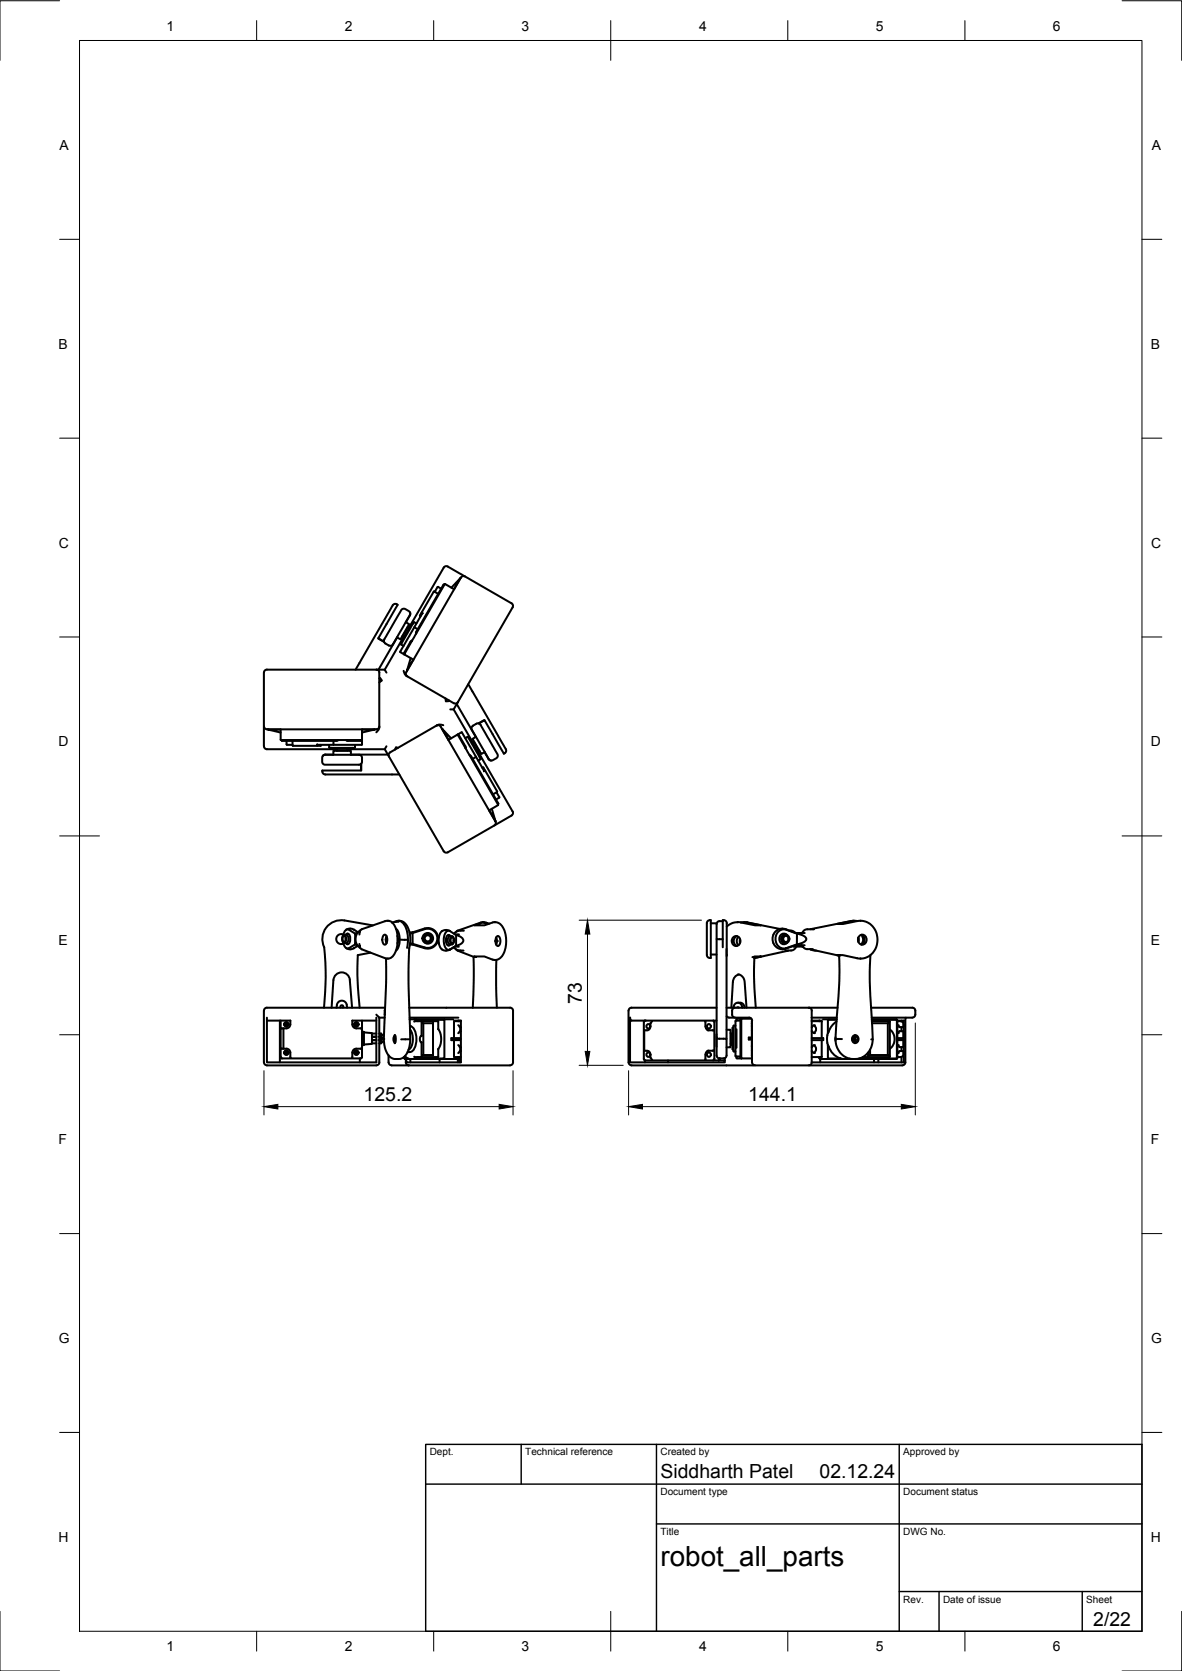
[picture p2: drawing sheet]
<svg xmlns="http://www.w3.org/2000/svg" width="297mm" height="420mm" viewBox="0 0 297 420" stroke-linecap="round" stroke-linejoin="round" font-family="sans-serif">
<!-- layer: Visible -->
<g fill="none" stroke="#000" stroke-width=".51">
<path d="M99.7 152l.2 .1-4.9 8.4 1.5 .9M99.7 151.9a1.4 1.4 0 0 0-1.5 1.2l-8.8 15.3M101.2 160l.3 .2M102 156.4l.8 .6-2 3.4-.2 .4-.8-.5M102.4 157.7l-1.4 2.3M102.4 157.8l.4 .2M103 154a1.85 1.85 0 0 1-.5 1.7l-.5 .8M103.6 156.8l-2.7 4.6 .1 .2M103.6 156.8h.2M104.1 157.7l.9 .5M104.6 156.8l-.7-.3-3.1 5.4M106 154l.1 .2"/>
<path d="M106.1 154.2l-5.5 9.8M106.3 154.2h-.2M110.1 147.6l.8 .4M110.1 147.6l-.9 1.1M110.1 149.3l-1.1-.5-3.5 5.9 .2 .3M111.6 147l-7 11.8v.4M111.6 147h.1M113.4 147.8l2.3-2.4-1.6 2.7M114.1 148.2l-2.4-1.3-10.1 17.5M115.8 145.3l-.1 .1M115.8 145.2l-13.7 23.8M116.9 144.9a.75 .75 0 0 0-1.1 .3"/>
<path d="M128.8 152.7l-14.8 25.7h-.8M128.8 152.7a.74 .74 0 0 0-.3-1l-16-9.3a.75 .75 0 0 0-1 .3l-8.8 15.3M94.6 168.4h-27.5a.79 .79 0 0 0-.8 .7v18.5a.75 .75 0 0 0 .8 .8h17.6M94.6 168.4h2.1l.4 .7M94.6 168.4a.72 .72 0 0 1 .7 .7v13.5a1.65 1.65 0 0 1-.7 1.5M95.1 160.5l1.4 .8M95.3 170.6l.2-.1 .5 .6-.7 .5M96.8 161.8l.9 .5a1.33 1.33 0 0 0 1.6-1.2l3.7-6.4a.76 .76 0 0 0-.3-1.1l-.8-.5a1.02 1.02 0 0 0-1.4 .9l-3.4 5.9a1.36 1.36 0 0 0-.2 1.9M99.8 160.3l-4.7 8.1M100.6 164l1 .5M100.8 162l.6 .4M101.4 168.7a1.78 1.78 0 0 0 1 1.4l11.6 6.7"/>
<path d="M101.5 160.1l-4.8 8.3M101.6 164.5l2.3 1.4M101.6 164.1v.2M101.6 164.3h.1M101.6 164.4v.1M101.6 164.4l.1 .2M102.1 169a.75 .75 0 0 0 .3 1.1M102.3 168.6v.1M103.2 165.5l-.9 3.1 1.6-2.7M103.5 161.2l-.4 .2-1.5 2.7M112 175.6v.7h.8v-.2M114 178.4l4.9 8.4"/>
<path d="M114.8 177l4.8 8.3M115.1 176.5a.75 .75 0 0 1-1 .3M117.6 172.1l9 15.4a1.7 1.7 0 0 1 .5 1.7l-.5 .3-4.9-8.5-1.5 .9M66.3 182.6a.79 .79 0 0 0 .8 .8h27.5a.75 .75 0 0 0 .7-.8M67.3 183.4h.1M70.5 183.4l.1 2.7h20.4M70.5 183.4h-3.2l3.2 .8M70.8 186.1v.1M72 186.3v.9M72 187.2l1.5 .2M73.5 186.3v1.1M79.7 187.2l.1 .1"/>
<path d="M79.8 187.3h11.1M79.8 187.3l-.1 .2M80.6 187.3l-.1 .2-7-.1M81.1 190.1l.6-.3h7.5a1.7 1.7 0 0 1 1.7 .4 1.71 1.71 0 0 1-.4 2l-8.6 .1a.79 .79 0 0 1-.9-.8zM82.7 187.3l.1 .7M82.8 188h6.3M83.2 188l.1 .3h5.3l.1-.3M83.8 189.8v-1h4.4v1M83.8 189.7h-1a1.91 1.91 0 0 0-1.7 .4M83.8 186.3v1M84.6 188.8h2.7M84.7 188.3v.4"/>
<path d="M84.9 186.1l-.4 .2-13.7-.1M87.1 186.1l.4 .2h3.1l.1-.2M87.2 188.3v.4M87.2 188.4h9.5M88.2 189.7h9.3M89.2 187.3l-.1 .7M90.7 192.1v1.6M90.8 192v1.7h-9.8a.96 .96 0 0 0 1.4 1h18M91 186l-.1 .1M91 183.4v2.7M91 183.4h3.1l-3.1 .8M91 186.1l-.1 1.2"/>
<path d="M94.2 183.4h.1M97.1 187.6l-.4 .8 1 1.8M97.7 190.2l13.8 23.8a.77 .77 0 0 0 1 .3l16.1-9.3a.75 .75 0 0 0 .2-1M100 188.1l-.5-.2-.2 .6M109.7 182.4l-11.7 6.8a.75 .75 0 0 0-.2 1M109.7 182.4a.74 .74 0 0 1 1 .3l13.8 23.8a.82 .82 0 0 1-.3 1M111.1 183.2v.1M111.4 182.4a1.68 1.68 0 0 0-1.7 0M113.4 185.7l-2.3-2.4 1.6 2.7M114.9 184.8h.2M115 184.7l-2.3 1.4M115 184.7l10.2 17.6"/>
<path d="M115 184.7l1.1-.5 5.5 9.6M115.2 184.9h-.1M115.2 184.9l1.7 2.7v.5M116.9 185.6l.7-.2 3.2 5.4M117.9 185.6l-.1 .1M118 185.6l2.7 4.6-.1 .2M118.1 190l.3 .2 6.8 11.9M118.9 182.5l.8-.5a1.36 1.36 0 0 1 1.6 1.1l3.7 6.5a.8 .8 0 0 1-.3 1l-.8 .5a1 1 0 0 1-1.4-.8l-3.9-6.8M118.9 182.5a.75 .75 0 0 0-.3 1M119.1 186.6l-.3 .3M119.2 186.5l1.3 2.3M119.6 185.3l-.9 .5 1.4 2.3 .8 1.5 .9-.5"/>
<path d="M119.6 190.3l-.8 .5M120.1 189l8.7 15M120.4 188.8l-.4 .2M120.8 190.8l-.6 .4M121.3 193h-.1M121.4 193l3.5 6M121.6 193.8v.2M121.8 181.1l-1.5 .8M121.8 189.1l.4 .8a1.76 1.76 0 0 0 1.2 1.3M121.8 193.7l-.2 .1M121.8 193.7l.1 .1M123.9 199.7l1-.5 .5 1.4"/>
<path d="M124.9 199v.1M123.6 203.4l.9 3.1-1.6-2.7M125.1 202.5l-2.2 1.3M125.2 202.3v.1M125.2 202.1l-.1 .1M125.4 200.6l-.7 .4M86.2 237a1.34 1.34 0 0 0 1.5 1.4M86.3 235.1h.2a1.28 1.28 0 0 1 0 2 1.32 1.32 0 0 1-.2-2zM86.3 235a1.26 1.26 0 0 0-1.8 1.1 1.26 1.26 0 0 0 1.8 1.2M86.3 235.4l.2-.1a.96 .96 0 0 1 0 1.6l-.4-.5zM86.5 237.1h.5M86.5 235.1h.5"/>
<path d="M86.9 237.1l.4 .3M87 238.4a1.79 1.79 0 0 0 1.9 0M87 233.8a1.94 1.94 0 0 1 2 0M87 235l.2-.2a1.27 1.27 0 0 1 .8 1.8 .7 .7 0 0 1-.8 .8l-.2-.2M87 235.1a1.28 1.28 0 0 1 0 2M87.3 234.8l-.4 .3M87.7 233.8l1.6 1-.1 2.7-1.5 .9M87.8 233.8a.93 .93 0 0 0-1.4 .8l-.2 .6M88.9 238.4h.1M89 233.8h.1M89 233.8l1 .6M89.3 237.5l.5 .1"/>
<path d="M89.5 237.1l-.2 .3M89.9 234.6l-.6 .2 .2 .4M89.9 237.8l-1 .6M90.3 235l.2-.9 .5-.5 6.3-2.1a2.33 2.33 0 0 1 2.2 2.1 7.6 7.6 0 0 1-1 7.1l-.5 .2-1 .1-6.1-2.3-.4-.5M90.3 237.3l.2 .9M90.6 233.9a2.63 2.63 0 0 0-.1 4.5M93.1 239.5l-3.2 .7-.1 4.9 .6 8.3M93.7 232.7l-7.1-1.3a4.8 4.8 0 0 0-5.1 6.8l.4 7.6-.5 7.6M96.5 235.1l.2-.1a1.58 1.58 0 0 1 0 2.5 1.63 1.63 0 0 1-.2-2.4zM97.1 235.4l-.2 .9 .2 .9M99.1 231.8a1.76 1.76 0 0 1 2.7 1 8.4 8.4 0 0 1 .5 5.5M99.5 233.6a4.3 4.3 0 0 1 0 5.4"/>
<path d="M99.9 235.2l.1 1.1-.1 1M99.9 235.5h.1M99.9 236.4l.1 .1M99.9 237v.1M100 236l-.1 .2M100.1 231.5a2.69 2.69 0 0 1 2.7 2.5 8 8 0 0 1 0 4.4l-.1 8.4 .4 14.5a5.2 5.2 0 0 1-2.2 4.8 2.98 2.98 0 0 1-4-2.2l-.4-2.7M100.1 231.8l-1.4 .2M100.7 236.3h1.7M102.9 234.4h.8M103.1 237.2l.6 .1M103.7 234.4v2.9l3 .9a2.42 2.42 0 0 0 3.2-2.2 2.42 2.42 0 0 0-3.1-2.4l-3.8 1.2M103.7 234.4l3-.9a2.59 2.59 0 0 1 3.4 2.6"/>
<path d="M103.7 237.3v.2M110.1 236.3a2.59 2.59 0 0 1-3.4 2.1l-3-.9h-.7M110.3 235.5l-.3 .9 .3 .9M111.1 234.1a1.84 1.84 0 0 1 2 0l1.5 1v2.7l-1.6 1M111.1 234.1a3.4 3.4 0 0 0 .2 4.8l.8 .1 .9-.2M112.8 235.1l.4 .3M113 238.8h.1M113 237.5h.6M113.1 235.3l-.2-.2a1.27 1.27 0 0 0-.8 1.9 .7 .7 0 0 0 .8 .7l.2-.2M113.1 234.1a1.15 1.15 0 0 0-1.5 1.3 3.4 3.4 0 0 0 .8 3.4h.6M113.2 237.4l-.4 .3M113.4 235.5l.2-.1a1.28 1.28 0 0 1 0 2 1.32 1.32 0 0 1-.2-1.9z"/>
<path d="M113.5 235.7l.1-.1a.96 .96 0 0 1 0 1.6l-.3-.5zM113.6 235.4h-.6a1.28 1.28 0 0 0 0 2M114 238.2a2.13 2.13 0 0 0 1.7 .8h.8M114.3 238h1M114.3 234.9l1 .1M114.6 237.8h.1M114.6 235.1a2.15 2.15 0 0 1 1.8 1.4 1.81 1.81 0 0 1-1.8 1.3M114.6 238.7l.4 .3M115 239l4.2 1.6M115.1 234l-.4 .3M116.6 234h-.9a2.09 2.09 0 0 0-1.6 .8M121.6 231.9l-.8 .1-5.8 2"/>
<path d="M121.6 232.1l1.4 .1M122.4 232.1l-.9-.2-2.3 .8h2.6l2-.8a2.53 2.53 0 0 1 3 2.3 7 7 0 0 1-1.1 6.7 1.9 1.9 0 0 1-1.9 .4M124.7 235.7l.2 .9-.2 .9M124.9 235.5l.2-.1a1.58 1.58 0 0 1 0 2.5 1.63 1.63 0 0 1-.2-2.4zM177.9 231.6l.7-.2v9.4a.94 .94 0 0 1-1-1.3v-7.4zM178.6 232.2h1.5M180.1 236.1v25.1h2.5v3.2a1.39 1.39 0 0 1-.8 1.7h-1a1.37 1.37 0 0 1-.7-1.7v-3.2M180.1 232.4v3.7l1.5 .1M180.8 231.6h.8M180.8 231.6a.75 .75 0 0 0-.7 .8M181.6 238.2v-6.8a.93 .93 0 0 1 1 .4 .93 .93 0 0 1 0 1v7.6M182.6 238.6v22.6"/>
<path d="M184.3 235.6a1.16 1.16 0 0 1 1.8 1 1.16 1.16 0 0 1-1.8 1 1.38 1.38 0 0 1 0-2zM185.2 235.4a1.31 1.31 0 0 0-.8 1.2 1.31 1.31 0 0 0 .8 1.2M185.6 235.6a1.38 1.38 0 0 0 0 2M186 236.1v1M186.2 231.9h1.1l4 .8h-1.5l-4.1-.8a4 4 0 0 0-3.1 1.1M187 231.9l9 1.7M196.9 235.4a.93 .93 0 0 1 1.2 .1 .93 .93 0 0 1 0 1.2 .93 .93 0 0 1-1.2 .1 1.15 1.15 0 0 1 0-1.4zM197.4 238.5h.1M197.5 235.1a1.04 1.04 0 0 0-1.2 1 1.04 1.04 0 0 0 1.2 1M197.6 235l.1 .1M197.7 233.8l2.6 1v2.7M197.7 233.8a2.37 2.37 0 0 0-2.6 1.2 2.37 2.37 0 0 0 .4 2.8 1.93 1.93 0 0 0 2.1 .6l2.7-.9"/>
<path d="M197.7 237.1l-.1 .1M197.8 235.1a1.28 1.28 0 0 0-1.9 .3 1.28 1.28 0 0 0 .6 1.9 1.03 1.03 0 0 0 1.3-.2M197.9 239.1l-8.3 1.8M198.1 239l-.2 .1M198.4 234h.7l.7 .5M200 237.7h2.2M200 234.6h2.2M200 237.6l-2.6 .9M200.1 238l-.8 .9-1.9 .1M200.3 237.5l-.3 .1M200.3 237.4l1.2-.3a1.15 1.15 0 0 0 1.1-1.3l-1.1-.7-4.1-1.5a2.56 2.56 0 0 0-3.3 2.5 2.56 2.56 0 0 0 3.3 2.4M200.7 237.7l1.1 .3"/>
<path d="M201.4 237.7l.3 .2M201.5 237.7l.5 .6 .6 .3 1.7 .1M201.7 238h-2.3M203.6 238.7h.1M203.7 238.7l7.2 1.6M203.8 238.7l.5 .2M203.8 233.6l-.2 .1M204.3 238.9l.8 .1M204.3 238.9h.1M204.3 233.7h-1.9l-.8 .9M214.7 231.5l-10.9 2.1M215.4 231.6h-1.4l-3.6 .7h1.5l3.6-.7a4.6 4.6 0 0 1 4.8 6 4.2 4.2 0 0 1-4.9 3.3l-3.6-.7h-1.5l.8 .1"/>
<path d="M215.7 235.8v1M215.7 235.7v1.1M216 235.3a1.16 1.16 0 0 1 1.8 1 1.16 1.16 0 0 1-1.8 1 1.38 1.38 0 0 1 0-2zM216.4 235a1.31 1.31 0 0 1 .9 1.3 1.31 1.31 0 0 1-.9 1.2M216.5 235.1a1.83 1.83 0 0 1 0 2.4M216.8 237l.1 .2M216.8 235.7l.4 .2M217 235.4l-.2 .2M217.2 236.7l-.4 .1M67.1 255.9v11.2h27.5v-11.2M67.1 256.6h5.9M70.3 256.6v10.5"/>
<path d="M70.5 256.6v9.2M71.3 258.6l-.1 5M71.6 257.6a.36 .36 0 0 1 .4-.4 .36 .36 0 0 1 .2 .6 .31 .31 0 0 0 0-.5 .31 .31 0 0 0-.5 .1 .31 .31 0 0 0 .1 .4M71.6 257.6l.2 .2M72.2 257.8h-.4M73 256.6v.3a1.31 1.31 0 0 1-.3 1.4 1.31 1.31 0 0 1-1.4 .3l-.6 .1M83.8 246.4l-.5 7M83.8 246.4a2.06 2.06 0 0 1 2-1.9 2.06 2.06 0 0 1 2.1 1.9l.6 7M84.6 253.4a1.36 1.36 0 0 1 .7-1.7 1.36 1.36 0 0 1 1.7 .6l.2 1.1M85.6 253.4a.37 .37 0 0 1 0-.5 .37 .37 0 0 1 .6 0 .37 .37 0 0 1 0 .5M89.1 257.6a.36 .36 0 0 1 .5-.4 .36 .36 0 0 1 .2 .6 .31 .31 0 0 0-.1-.5 .31 .31 0 0 0-.4 .1 .31 .31 0 0 0 0 .4M89.2 257.6l.1 .2"/>
<path d="M89.8 257.8h-.4M91 256.6v9.2M91 259.6h.5M93.5 259.9l-2-.3v3.1h-.5M94.6 256.6h-6.1v.3a1.3 1.3 0 0 0 .3 1.4 1.3 1.3 0 0 0 1.4 .3l.6 .1M94.6 259.9h-1.1v2.5M94.6 255.1l.7 .8M95.3 259.9h.4M95.3 255.9h1.4M95.6 259.9a.34 .34 0 0 1 .4 .4 .34 .34 0 0 1-.4 .3zM96.7 255.1h.1M96.8 253.7l-.1 1.4"/>
<path d="M96.8 253.4h-29.7a.75 .75 0 0 0-.8 .7v13a.79 .79 0 0 0 .8 .8h27.5a.79 .79 0 0 0 .7-.8v-11.2M97 241v6.2l-.5 14M102.8 253.4h25.4a.75 .75 0 0 1 .7 .7v13a.79 .79 0 0 1-.7 .8h-25.5M103 255.9h12.2M103 256.3h1.1M103 258a2.44 2.44 0 0 1 1.6 2.5l-.1 2.2a2.14 2.14 0 0 1-1.5 1.8M103 258.9a4.4 4.4 0 0 1 0 4.8l-.3 .3M104.1 256.3h9.8M104.1 256.3l.5 .1M104.1 256.9l6-.1v1.9a4.8 4.8 0 0 1 0 5.1M104.6 256.5l-.1-.1h7.2v9.7h-7.2h.1M104.6 256.5l.4 .3"/>
<path d="M105.9 256.9l.1 3.6M106.1 256.8l-.1 .1M106.1 257.2l2.7 .1M106.4 257.3v8M108.8 257.2v8.1M111.6 256.4l-.1 .1M114.1 256.6h1.7v10.5h-13.7v-.8M115.1 257.8l.5 .5h.2M115.2 256.6v.2M115.4 256.6v.2M115.7 258.3v1M115.8 256.8l-1.7 .1v4.1"/>
<path d="M115.8 259.3h-.2l-.5 .5M119 240.6v6.4l-.2 6.4M119.5 240.7l-.4-.2h2.6l2.1 .8M124.7 241.4v6l.2 6M161.8 256.9v9.4M161.9 259.1h-.1M162 259.1l-.1 5M162 256.6l-.2 .3M163.9 256.8l-.4 .5-.1 .8a.91 .91 0 0 1-.8 1h-.7M177.2 256.8l.1 .1M177.3 256.8v1.3M177.3 258.1a.94 .94 0 0 0 .8 1"/>
<path d="M177.8 259.1l1.5 .1M178.6 240h1.5M179.2 256.6h.1M179.3 256.6l.2 .3M179.5 257v9.3M179.5 256.9v.1M180.1 256.6h-21.4l-.4-.7v11.2h23.8v-1M180.1 253.4h-21.4a.75 .75 0 0 0-.7 .7l-.1 13a.79 .79 0 0 0 .8 .8l30.8-.1M182.6 258.9h1v4.4h-1M182.6 253.4h20.6M182.6 255.5l.6 .4h5a.72 .72 0 0 1 .8 .7M183.6 259.8v2.7"/>
<path d="M183.7 259.9h.4M184.2 258.4h.1M184.2 247l-.4 6.4M184.2 258.4l-.1 5.4M184.7 253.4a.75 .75 0 0 0-.7 .7v1a.75 .75 0 0 0 .7 .8M184.8 257.9l-.5 .1v6.3l.5 .1M185.1 258.8v4.7M185.2 253.4h.5M185.4 252.1h.6M185.4 245a1.9 1.9 0 0 1 1.7 1.9l.5 6.5M185.7 245a1.97 1.97 0 0 0-1.5 1.9M186 252.1l.8 .4 .3 .9"/>
<path d="M186.1 256.6l-1.3 .1v8.8M186.2 256.3h.1M186.2 256.2l-.1 9.7M186.3 256.2v9.8M186.3 256.1h-1.1l-.1 .5M186.3 256.1h2.5M186.3 256.1v.1M186.4 256.1l-.1 .1M186.5 253.2v.2M186.5 253.2a1.1 1.1 0 0 0-1.2-1.1 1.1 1.1 0 0 0-1 1.3M188.9 256.7v4.2M189 258v.1"/>
<path d="M189 256.6v10.5a.75 .75 0 0 0 .7 .8h37.1M189 259.1v.1M189 256.6v.1M189.1 240.7l2.2-.2-1.7 .4M189.6 240.6l-.1 4.8 .4 8M203.2 253.4h7.3M203.3 253.4a.75 .75 0 0 1 .7 .7v13M204 256.8h2.5v4.2M204 259.3l.8 .5M204 256.6h2.5M204 255.9h6.3M204.5 257.8a1.07 1.07 0 0 1 0 1.9"/>
<path d="M204.8 257.8l-.8 .5M205.9 256.6v.2M206.8 256.3h3.4M208 259.7h.1M208.1 259.7l-.3 1.3 .1 1.3M208.2 259.4l-.1 .3M210.2 256.9l-1.2 1-.8 1.5M210.2 256.4h-2.1l-.1 3.3M210.9 240.3v1.3a119.7 119.7 0 0 1-.8 16.6l-.1 2.6a4.8 4.8 0 0 0 4.9 5.5M218.7 240.2v1.2a112.3 112.3 0 0 0 .5 16.9l.1 2.6a4.8 4.8 0 0 1-4.4 5.4M218.9 253.4h10.4a.75 .75 0 0 1 .7 .7v1a.75 .75 0 0 1-.7 .8h-10.2M219.1 256.3h6.1l.3 .3"/>
<path d="M219.1 256.4h6.3v9.7h-9.5M219.1 256.8l4.5 .1M219.2 257.3h4M223.1 257.3v8M223.3 257.2l-.1 .1M223.6 258.9a3 3 0 0 1 0 4.8M223.6 256.9v8.8M225.4 256.4v.1M225.5 256.6l-.1 9.6-10.5 .1M225.5 259.7l.3 .1M225.5 256.8h.9a.73 .73 0 0 1 .6 .7v.7M225.5 256.6h1.6v10.5h-23.1"/>
<path d="M225.6 257.8l.5 .5 .9-.1M225.8 257.8l-.3 .1M226 259.4l-.4 .3M226.5 256.6v.2M226.5 258.3v1M227 259.4v3.8M227 259.4h-1M227.7 255.9l-.2 .5v10.7a.75 .75 0 0 1-.7 .8M70.3 265.6h.2M70.5 265.8h.1M70.5 265.8l.4 .3h19.7l.4-.3M70.7 263.6l.6 .1a1.3 1.3 0 0 1 1.4 .3 1.3 1.3 0 0 1 .3 1.4v.6"/>
<path d="M71.2 263.6l.1 .1M71.6 264.5a.35 .35 0 0 1 .5-.1 .35 .35 0 0 1 .1 .5 .33 .33 0 0 0-.1-.5 .33 .33 0 0 0-.5 .1 .33 .33 0 0 0 .1 .5zM72.2 264.9h-.4M89.2 264.5a.34 .34 0 0 1 .5-.1 .34 .34 0 0 1 .1 .5 .3 .3 0 0 0-.1-.4 .3 .3 0 0 0-.4 0 .3 .3 0 0 0 0 .4l-.1-.2zM89.8 264.9h-.4M90.4 266.1v1M90.8 263.6l-.1 .1a1.89 1.89 0 0 0-2.1 .6l-.1 1.7M91 265.8h.1M93.5 261.5h1.1M93.5 260.7h1.1M93.5 262.3h1.1M93.5 262.4l-2 .2"/>
<path d="M95.3 261.5h.4M95.3 260.7h.4M95.3 262.3h.4M95.6 260.8a.34 .34 0 0 1 .4 .3 .34 .34 0 0 1-.4 .3zM95.6 261.6a.34 .34 0 0 1 .4 .3 .34 .34 0 0 1-.4 .4zM96.5 261.2l.1 .1M97.6 265.4v1.7M97.7 267.1a.75 .75 0 0 0 .7 .8h4.3M99.2 260.2a2.24 2.24 0 0 1 0 2.1M99.3 260.3a1.41 1.41 0 0 0 0 2M99.4 260.5a.93 .93 0 0 0 0 1.5M101.6 265.7l.1 .4"/>
<path d="M101.6 266.1l2.5 .2M101.7 266.1h.9M101.8 265.5l.6 .6 .7 .2v.8M102 266.3v.8a.75 .75 0 0 0 .7 .8M102.4 264.5h.6M103.1 261.3h-2.3M104.1 266.3h11.3M104.1 265.7l6 .1M104.6 266.2l-.5 .1M104.6 266.2h.1M105 265.8l-.4 .3M105.9 260.4a1.1 1.1 0 0 0 0 1.7"/>
<path d="M106 265.7l.1 .1M106 262l-.1 3.7M106.2 265.3l-.1 .1M106.3 265.3h2.5M108.8 265.3v.1M110.1 263.8v2M110.5 266.3v.8M111.5 266.1l.1 .1M113.4 261h2.3v.5h-2.3zM114.1 261.5l.1 4.3M114.2 265.8h1.6M115.1 266.6h.3"/>
<path d="M115.1 266.3v.1M115.1 266.4l.1 .1M115.1 262.8l.5 .5h.2M115.2 265.8l-.1 1.3M115.2 266.5h.2M115.4 265.8v1.3M115.7 263.3v1M115.8 264.3h-.2l-.5 .5M161.8 266.3l.3 .3M161.8 264.1l.1 .1M161.9 264.2h.1M161.9 264.1l.1 .1"/>
<path d="M161.9 264.2h.7a.91 .91 0 0 1 .8 1 1.16 1.16 0 0 0 .4 1.3h.1M162 266.6h.1M162.1 266.6v.5M162.1 266.6h18.5M167.9 266.6v.5M177.3 266.4l-.1 .1M178.1 264.2a.94 .94 0 0 0-.8 1v1.2M179.3 266.6h-.1M179.3 264.1l-1.5 .1M179.5 266.3l-.2 .3M179.5 266.3h.1M180.1 260.1v3.1"/>
<path d="M180.6 266.6h1.5M180.9 266.1l-.1 .3-.2 .2M183.7 262.4h.4M183.9 262.7l.2 .1M184 262.8h.1M184.1 263.8l.1 .1M184.2 263.9h.1M184.8 265.5l1.3 .1M185.1 265.6l.1 .5h1.1M186.1 265.9l.1 .1M186.2 266h.1M186.3 266.1h2.7"/>
<path d="M186.3 266v.1M186.3 266l.1 .1M188.2 260.9h.7v.5h-.7zM188.9 261.4v4.1M189 265.5v.1M189 263v.1M189 264.1v.1M204 265.8h2.5M204 264.3l.8 .5M204 261h2.9v.5h-2.9M204 267.1a.75 .75 0 0 1-.7 .8M204.5 262.8a1.07 1.07 0 0 1 0 1.9"/>
<path d="M204.8 262.8l-.8 .5M205.9 265.8v.3l.3 .2M206.2 266.3h6M206.2 266.3l-.1 .8M206.5 261.5v4.3M207.9 262.3l.2 .5M208 262.8l.1 3.3h3.1M208 262.8h.1M208.1 262.8a5.1 5.1 0 0 0 3.1 3.3M210 261.2l1.6 .1M210 260.8v.9M211.2 266.2l1 .1"/>
<path d="M212.2 266.3h.5M212.7 266.3h1.7M213.6 266.2l-.9 .1M214.2 261.5l.1-.4v.4M214.3 260.9v.7M214.4 260.8a.67 .67 0 0 1 0 .9l.1-.4-.1-.5M214.4 260.8a.69 .69 0 0 1 0 1M214.5 260.6a.74 .74 0 0 1 0 1.3M214.6 260.6l.4 .7-.4 .6M214.9 260.3a1.03 1.03 0 0 0-.8 1 1.03 1.03 0 0 0 .8 1M214.9 260.3a1.02 1.02 0 0 1 .9 1 1.02 1.02 0 0 1-.9 1M216.8 265.8h6.7"/>
<path d="M218.1 264.7l.1 1.1M218.7 265.3h4.5M218.7 263.9v1.4M218.7 265.3l-.1 .1M219.3 261.3h-.4M219.6 266.3v.8M220.7 266.3v.8M223.2 265.3l.1 .1M223.6 265.7v.1M225.4 266.1v.1M225.5 261h1.5v.5h-1.5M225.5 264.7l.3 .1"/>
<path d="M225.6 262.8l.5 .5 .9-.1M225.8 262.8l-.3 .1M226.5 263.3v1M226.5 265.7v1.4M227 264.4v.6a.73 .73 0 0 1-.6 .8h-.9M227 264.4l-.9-.1-.5 .4"/>
<circle cx="107.5" cy="235.9" r="1.03"/>
<circle cx="107.5" cy="235.9" r=".77"/>
<circle cx="107.5" cy="235.9" r="1.34"/>
<circle cx="197.4" cy="236.1" r=".71"/>
<circle cx="72" cy="257.6" r=".56"/>
<circle cx="72" cy="257.6" r=".5"/>
<circle cx="89.5" cy="257.6" r=".56"/>
<circle cx="89.5" cy="257.6" r=".5"/>
<circle cx="162.9" cy="258.1" r=".53"/>
<circle cx="178.1" cy="258.1" r=".53"/>
<circle cx="72" cy="264.7" r=".56"/>
<circle cx="72" cy="264.7" r=".5"/>
<circle cx="89.5" cy="264.7" r=".56"/>
<circle cx="89.5" cy="264.7" r=".5"/>
<circle cx="162.9" cy="265.2" r=".53"/>
<circle cx="178.1" cy="265.2" r=".53"/>
<circle cx="214.9" cy="261.3" r=".69"/>
</g>
<g fill="#000">
<circle cx="96.9" cy="236.2" r=".25"/>
<circle cx="124.9" cy="236.6" r=".25"/>
<circle cx="204.3" cy="233.7" r=".25"/>
<circle cx="103" cy="258" r=".25"/>
<circle cx="162.1" cy="256.6" r=".25"/>
<circle cx="214.7" cy="260.8" r=".25"/>
<circle cx="214.9" cy="261.5" r=".25"/>
</g>
<!-- layer: BORDER -->
<g fill="none" stroke="#000" stroke-width=".25">
<path d="M15 .2h-15v15M20 10.2h267v400h-267zM64.5 5.2v5M109 5.2v5M153.5 5.2v10M198 5.2v5M242.5 5.2v5M282 .2h15v15M15 60.2h5M287 60.2h5M15 110.2h5M287 110.2h5"/>
<path d="M15 160.2h5M287 160.2h5M15 210.2h10M282 210.2h10M15 260.2h5M287 260.2h5M15 310.2h5M287 310.2h5M15 360.2h5M287 360.2h5M0 405.2v15h15M64.5 410.2v5"/>
<path d="M109 410.2v5M153.5 405.2v10M198 410.2v5M242.5 410.2v5M297 405.2v15h-15"/>
</g>
<!-- layer: TITLEBLOCK -->
<path d="M107 363.2h180v47h-180zM107 373.2h180M131 363.2v10M165 363.2v47M226 363.2v47M165 383.2h122M226 400.2h61M236 400.2v10M272 400.2v10" fill="none" stroke="#000" stroke-width=".36"/>
<!-- layer: FD_Dimensions -->
<path d="M145.5 231.4h30.8M147.6 234.9v29.5M230 257.2v23.2M66.3 269.2v11.2M69.8 278.3h55.6M128.9 269.2v11.2M145.5 267.9h11.1M158 269.2v11.2M161.5 278.3h65" fill="none" stroke="#000" stroke-width=".25"/>
<path d="M147.6 231.4l.6 3.5h-1.1zM66.3 278.3l3.5-.6v1.1zM125.4 277.7l3.5 .6-3.5 .5zM147.1 264.4h1.1l-.6 3.5zM158 278.3l3.5-.6v1.1zM226.5 277.7l3.5 .6-3.5 .5z" fill="#000" stroke="#000" stroke-width=".25"/>
<text font-size="7" x="166" y="393.7">robot_all_parts</text>
<g font-size="4.9">
<text x="146.2" y="252.3" transform="rotate(-90 146.2 252.3)">73</text>
<text x="91.4" y="276.8">125.2</text>
<text x="188" y="276.9">144.1</text>
<text x="166" y="371.7">Siddharth Patel</text>
<text x="206" y="371.7">02.12.24</text>
<text x="274.7" y="408.8">2/22</text>
</g>
<g font-size="3.5">
<text x="41.9" y="7.7">1</text>
<text x="86.6" y="7.7">2</text>
<text x="131.1" y="7.7">3</text>
<text x="175.7" y="7.7">4</text>
<text x="220.1" y="7.7">5</text>
<text x="264.6" y="7.7">6</text>
<text x="15" y="37.7">A</text>
<text x="289.5" y="37.7">A</text>
<text x="14.7" y="87.7">B</text>
<text x="289.2" y="87.7">B</text>
<text x="14.8" y="137.7">C</text>
<text x="289.3" y="137.7">C</text>
<text x="14.7" y="187.7">D</text>
<text x="289.2" y="187.7">D</text>
<text x="14.7" y="237.7">E</text>
<text x="289.2" y="237.7">E</text>
<text x="14.7" y="287.7">F</text>
<text x="289.2" y="287.7">F</text>
<text x="14.8" y="337.7">G</text>
<text x="289.3" y="337.7">G</text>
<text x="14.7" y="387.7">H</text>
<text x="289.2" y="387.7">H</text>
<text x="41.9" y="415.2">1</text>
<text x="86.6" y="415.2">2</text>
<text x="131.1" y="415.2">3</text>
<text x="175.7" y="415.2">4</text>
<text x="220.1" y="415.2">5</text>
<text x="264.6" y="415.2">6</text>
</g>
<g font-size="2.5">
<text x="108" y="366">Dept.</text>
<text x="132" y="366">Technical reference</text>
<text x="166" y="366">Created by</text>
<text x="227" y="366">Approved by</text>
<text x="166" y="376">Document type</text>
<text x="227" y="376">Document status</text>
<text x="166" y="386">Title</text>
<text x="227" y="386">DWG No.</text>
<text x="227" y="403">Rev.</text>
<text x="237" y="403">Date of issue</text>
<text x="273" y="403">Sheet</text>
</g>
</svg>
